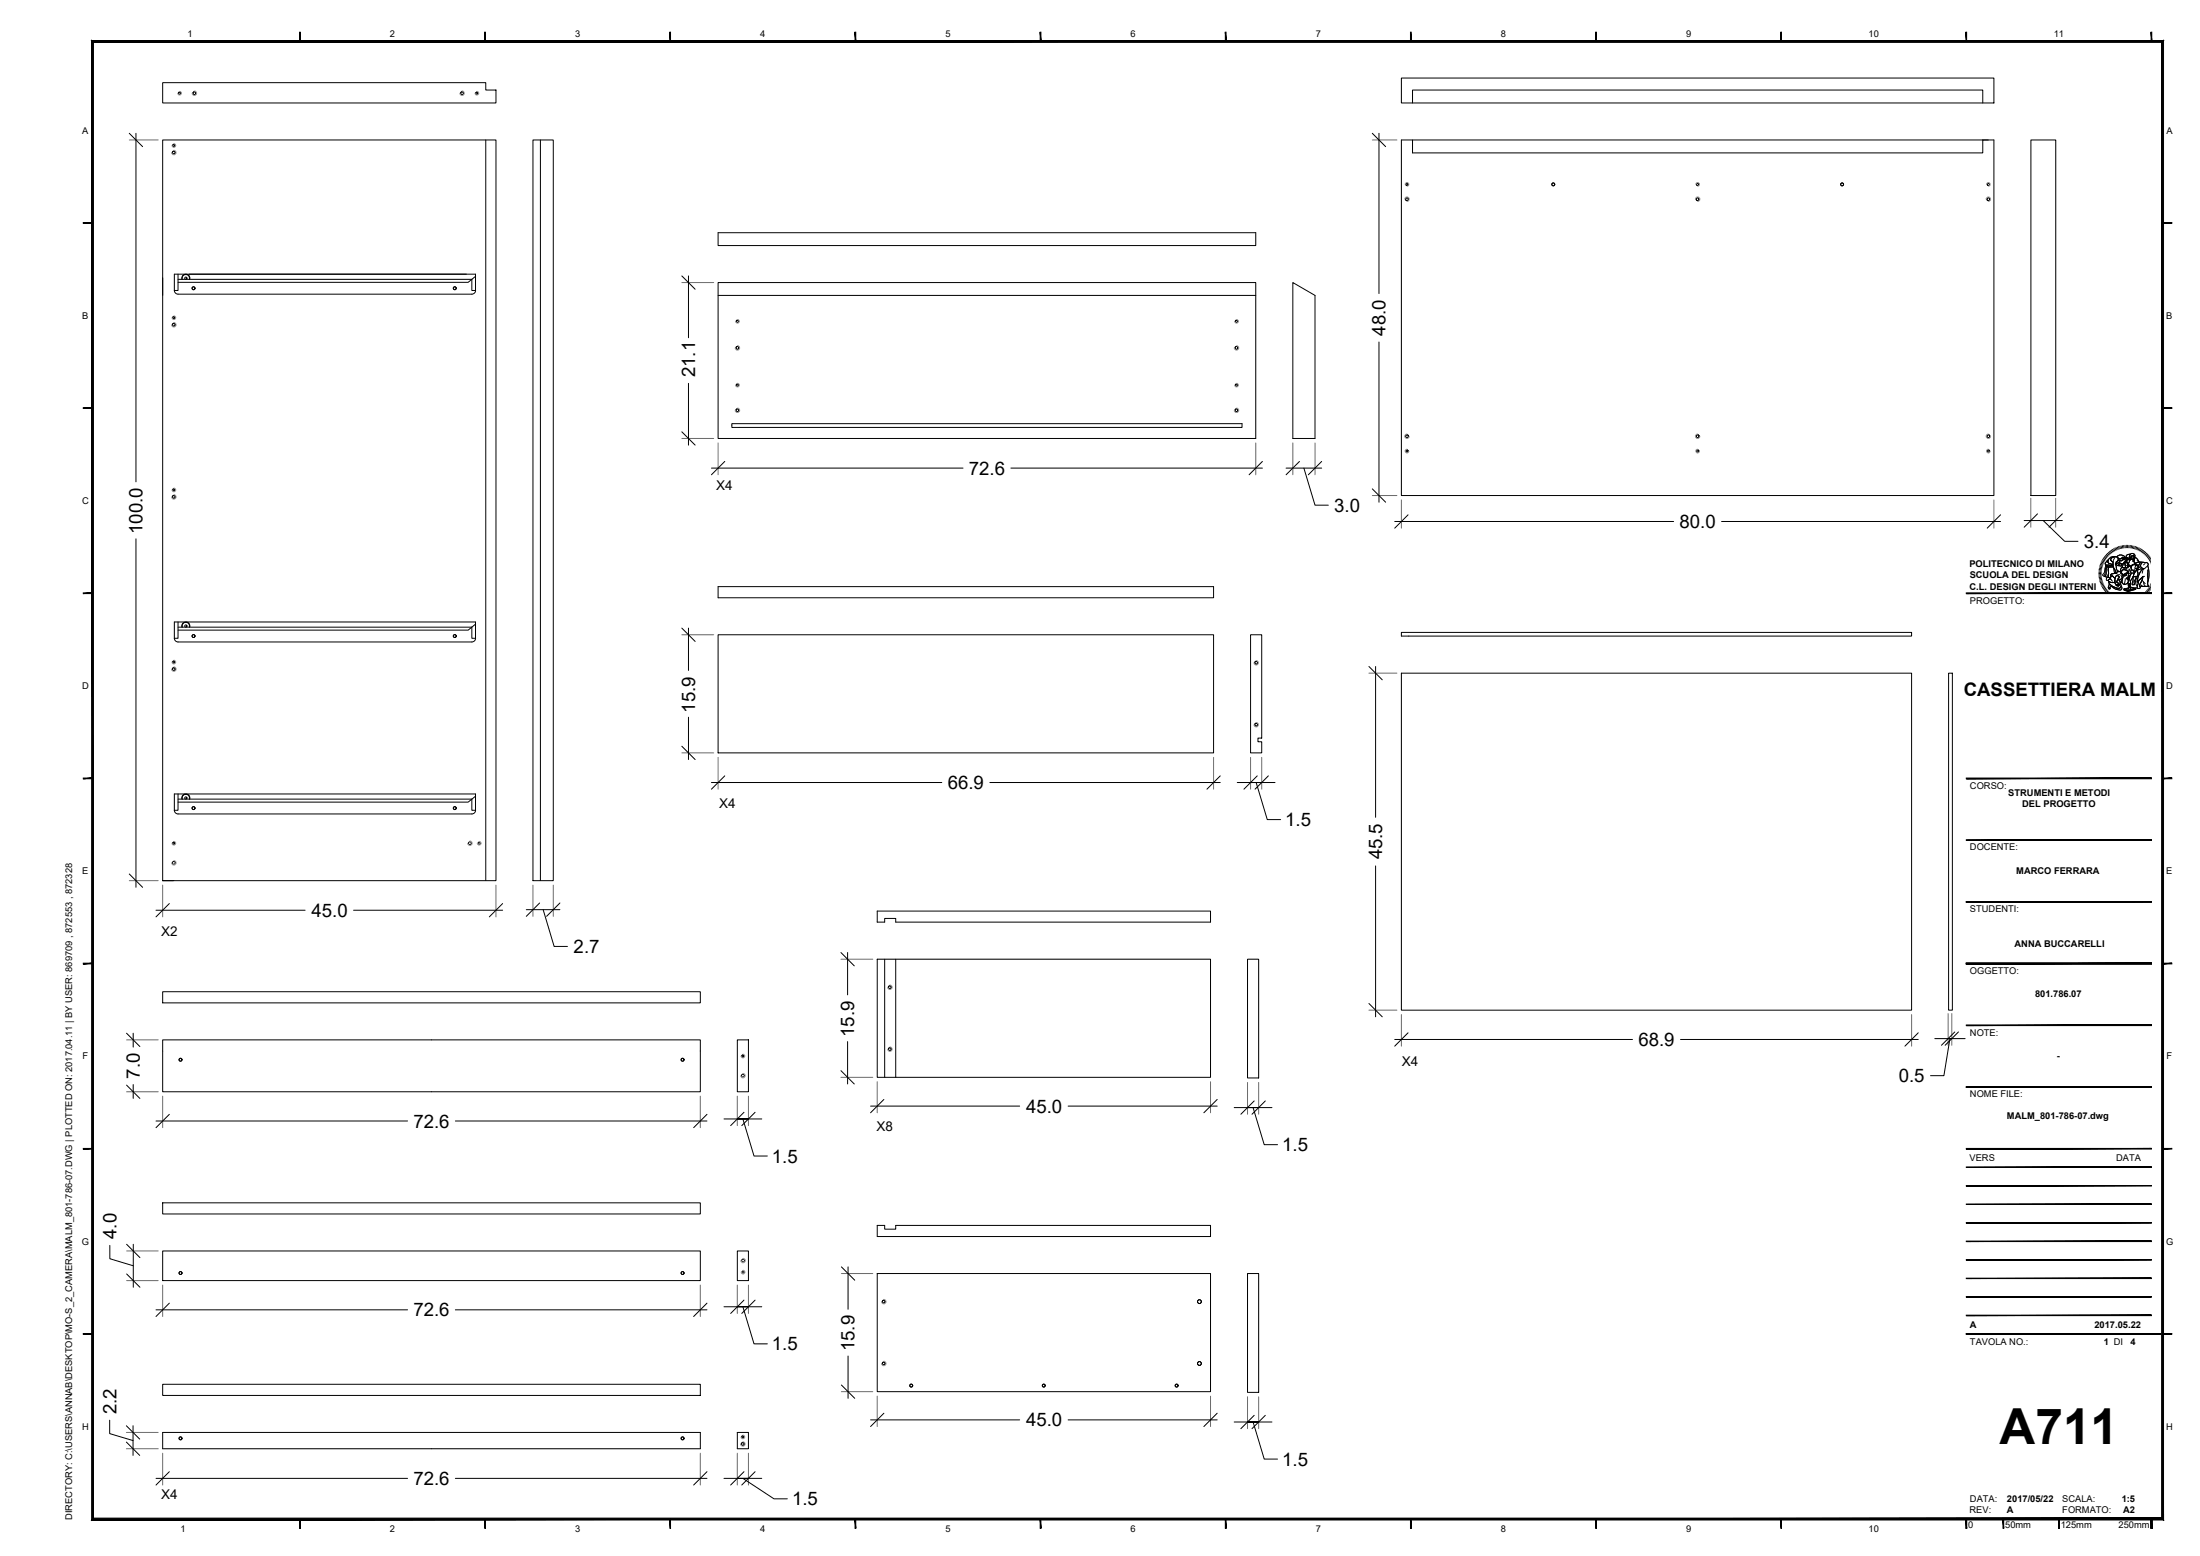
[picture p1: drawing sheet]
<svg xmlns="http://www.w3.org/2000/svg" width="594mm" height="420mm" viewBox="0 0 594 420" stroke-linecap="round" stroke-linejoin="round" font-family="sans-serif">
<!-- layer: 0 -->
<g fill="none" stroke="#000" stroke-width=".27">
<path d="M34.9 36l3.6 3.6M36.7 36v94.1M43.9 37.8h90v200h-90zM43.9 22.3h87.3v2h2.7v3.5h-90zM131.2 37.8v200M143.9 37.8h5.5v200h-5.5zM145.9 37.8v200M370.6 36l3.6 3.6M372.4 36v43.3M378.4 37.8h3v3.5h154v-3.5h3v96h-160zM378.4 21.1h160v6.7h-160zM381.4 27.8v-3.5h154v3.5"/>
<path d="M381.4 37.8h155.5M548.4 37.8h6.7v96h-6.7zM43.9 75v4.7M47.1 78.4a1.01 1.01 0 0 0 1 1h79.3a1.01 1.01 0 0 0 1-1M47.1 78.4v-4.4h81.3v4.4M48.1 74v4.4h-1M48.1 75.4h79.3v3h1M49.1 75.4a1.09 1.09 0 0 1 1.1-1.4 1.09 1.09 0 0 1 1 1.4M49.2 75.4a1.01 1.01 0 0 1 1-1.3 1.01 1.01 0 0 1 .9 1.3M51.1 74h74.8M128.4 74.6l-2 1.6h-78.3M184.1 74.5l3.6 3.6"/>
<path d="M185.9 74.5v16.7M193.9 76.3h145.2v42.1h-145.2zM193.9 62.8h145.2v3.5h-145.2zM193.9 79.8h145.2M349.1 76.3l6 3.5v38.6h-6zM372.4 92.3v43.3M184.1 116.6l3.6 3.6M185.9 103.5v16.7M197.6 114.4h137.8v1h-137.8zM195.7 124.6l-3.6 3.6M340.9 124.6l-3.6 3.6M347.3 126.4h9.6"/>
<path d="M350.9 124.6l-3.6 3.6M352.1 126.4l3 10h3.6M356.9 124.6l-3.6 3.6M370.6 132l3.6 3.6M380.2 139l-3.6 3.6M540.2 139l-3.6 3.6M550.2 138.8l-3.6 3.6M556.9 138.8l-3.6 3.6M36.7 145.5v94.1M193.9 158.4h133.8v3h-133.8zM376.6 140.8h75.3M464.9 140.8h75.3"/>
<path d="M546.6 140.6h10.3M551.7 140.6l5.8 5.6h3.6M47.1 172.3a1.01 1.01 0 0 0 1 1h79.3a1.01 1.01 0 0 0 1-1M47.1 172.4v-4.4h81.3v4.4M48.1 168v4.4h-1M48.1 169.3h79.3v3.1h1M49.1 169.3a1.09 1.09 0 0 1 1.1-1.3 1.09 1.09 0 0 1 1 1.3M49.2 169.3a1.01 1.01 0 0 1 1-1.3 1.01 1.01 0 0 1 .9 1.3M128.4 168.5l-2 1.7h-78.3M184.1 169.6l3.6 3.6M185.9 169.6v11.4M193.9 171.4h133.8v31.9h-133.8z"/>
<path d="M337.7 171.4h3v27.9h-1v1h1v3h-3zM369.7 180l3.6 3.6M371.5 180v40.7M378.4 170.8h137.8v1h-137.8zM185.9 193.7v11.4M378.4 181.8h137.8v91h-137.8zM526.2 181.8h1v91h-1zM47.1 218.8a1.01 1.01 0 0 0 1 1h79.3a1.01 1.01 0 0 0 1-1M47.1 218.8v-4.4h81.3v4.4M48.1 214.4v4.4h-1M48.1 215.8h79.3v3h1M49.1 215.8a1.09 1.09 0 0 1 1.1-1.4 1.09 1.09 0 0 1 1 1.4"/>
<path d="M49.2 215.8a1.01 1.01 0 0 1 1-1.3 1.01 1.01 0 0 1 .9 1.3M128.4 215l-2 1.6h-78.3M184.1 201.5l3.6 3.6M192.1 211.3h62.2M195.7 209.5l-3.6 3.6M267.3 211.3h62.2M329.5 209.5l-3.6 3.6M334.1 211.3h3.6M337.7 211.3h3h-3M339.2 211.3l3 10h3.6M339.5 209.5l-3.6 3.6M340.7 211.3h3.6"/>
<path d="M342.5 209.5l-3.6 3.6M34.9 236l3.6 3.6M43.9 237.8h3M371.5 233.8v40.8M42.1 245.8h40.3M45.7 244l-3.6 3.6M95.5 245.8h40.2M135.7 244l-3.6 3.6M142.1 245.6h9.1M145.7 243.8l-3.6 3.6M146.7 245.6l2.9 10h3.6M151.2 243.8l-3.6 3.6"/>
<path d="M227.1 257.2l3.6 3.6M228.9 257.2v11.4M236.9 259h90v31.9h-90zM236.9 246h90v3h-85v-1h-3v1h-2zM238.9 259v31.9M241.9 259v31.9M336.9 259h3v32.1h-3zM34.2 279l3.6 3.6M36 279v3.7M43.9 267.8h145.2v3h-145.2zM369.7 271l3.6 3.6M380.2 278.9l-3.6 3.6"/>
<path d="M518 278.9l-3.6 3.6M527.9 278.7l-3.6 3.6M528.9 278.7l-3.6 3.6M34.2 293l3.6 3.6M36 292.9v3.7M43.9 280.8h145.2v14h-145.2zM199.1 280.8h3v14h-3zM227.1 289.1l3.6 3.6M228.9 281.3v11.4M235.1 298.7h40.2M238.7 296.9l-3.6 3.6M288.4 298.7h40.3"/>
<path d="M328.7 296.9l-3.6 3.6M333.3 299.1h3.6M336.9 299.1h3h-3M338.4 299.1l3 10h3.6M338.7 297.3l-3.6 3.6M339.9 299.1h3.6M341.7 297.3l-3.6 3.6M376.6 280.7h64.2M453.8 280.7h64.2M522.5 280.5h3.6M526.1 280.5h1h-1M526.5 280.5l-1.6 10h-3.6"/>
<path d="M527.1 280.5h3.6M42.1 302.7h68M45.7 300.9l-3.6 3.6M123 302.7h67.9M190.9 300.9l-3.6 3.6M195.5 302.1h3.6M199.1 302.1h3h-3M200.6 302.1l3 10.1h3.6M200.9 300.3l-3.6 3.6M202.1 302.1h3.6M203.9 300.3l-3.6 3.6M29.7 336.3v3.6l6.3 1.9"/>
<path d="M34.2 336l3.6 3.6M36 336v11.6M43.9 337.8h145.2v8h-145.2zM43.9 324.8h145.2v3h-145.2zM199.1 337.8h3v8h-3zM236.9 330.9h2v1h3v-1h85v3h-90zM34.2 344l3.6 3.6M42.1 353.7h68M45.7 351.9l-3.6 3.6M123 353.7h67.9M190.9 351.9l-3.6 3.6M195.5 352.9h3.6"/>
<path d="M199.1 352.9h3h-3M200.6 352.9l3 10h3.6M200.9 351.1l-3.6 3.6M202.1 352.9h3.6M203.9 351.1l-3.6 3.6M227.2 342.1l3.6 3.6M229 342.1v11.4M236.9 343.9h90v31.9h-90zM336.9 343.9h3v32.1h-3zM43.9 373.8h145.2v3h-145.2zM227.2 374l3.6 3.6M229 366.2v11.4"/>
<path d="M29.6 383.5v3.6l6.3 1.9M34.1 385l3.6 3.6M34.1 389.4l3.6 3.6M35.9 385v8M42.1 399.2h68M43.9 386.8h145.2v4.4h-145.2zM45.7 397.4l-3.6 3.6M123 399.2h67.9M190.9 397.4l-3.6 3.6M195.5 399.2h3.6M199.1 386.8h3v4.4h-3zM199.1 399.2h3h-3"/>
<path d="M200.6 399.2l8.4 5.5h3.6M200.9 397.4l-3.6 3.6M202.1 399.2h3.6M203.9 397.4l-3.6 3.6M235.1 383.4h40.2M238.7 381.6l-3.6 3.6M288.4 383.4h40.3M328.7 381.6l-3.6 3.6M333.3 384h3.6M336.9 384h3h-3M338.4 384l3 10h3.6M338.7 382.2l-3.6 3.6"/>
<path d="M339.9 384h3.6M341.7 382.2l-3.6 3.6"/>
<circle cx="50.2" cy="75.1" r=".31"/>
<circle cx="50.2" cy="169" r=".31"/>
<circle cx="50.2" cy="215.5" r=".31"/>
</g>
<!-- layer: particolari -->
<g fill="none" stroke="#000" stroke-width=".27">
<circle cx="46.9" cy="39.3" r=".31"/>
<circle cx="48.5" cy="25.2" r=".31"/>
<circle cx="52.5" cy="25.2" r=".39"/>
<circle cx="124.8" cy="25.2" r=".39"/>
<circle cx="128.8" cy="25.2" r=".31"/>
<circle cx="46.9" cy="41.2" r=".39"/>
<circle cx="379.9" cy="53.8" r=".39"/>
<circle cx="379.9" cy="49.8" r=".31"/>
<circle cx="419.4" cy="49.8" r=".39"/>
<circle cx="458.4" cy="53.8" r=".39"/>
<circle cx="458.4" cy="49.8" r=".31"/>
<circle cx="497.4" cy="49.8" r=".39"/>
<circle cx="536.9" cy="53.8" r=".39"/>
<circle cx="536.9" cy="49.8" r=".31"/>
<circle cx="52.3" cy="77.8" r=".39"/>
<circle cx="122.8" cy="77.8" r=".39"/>
<circle cx="46.9" cy="87.7" r=".39"/>
<circle cx="46.9" cy="85.8" r=".31"/>
<circle cx="199.1" cy="93.9" r=".39"/>
<circle cx="199.1" cy="86.8" r=".31"/>
<circle cx="333.9" cy="93.9" r=".39"/>
<circle cx="333.9" cy="86.8" r=".31"/>
<circle cx="199.1" cy="110.8" r=".39"/>
<circle cx="199.1" cy="104" r=".31"/>
<circle cx="333.9" cy="110.8" r=".39"/>
<circle cx="333.9" cy="104" r=".31"/>
<circle cx="379.9" cy="117.8" r=".39"/>
<circle cx="458.4" cy="117.8" r=".39"/>
<circle cx="536.9" cy="117.8" r=".39"/>
<circle cx="46.9" cy="134.2" r=".39"/>
<circle cx="46.9" cy="132.3" r=".31"/>
<circle cx="379.9" cy="121.8" r=".31"/>
<circle cx="458.4" cy="121.8" r=".31"/>
<circle cx="536.9" cy="121.8" r=".31"/>
<circle cx="46.9" cy="178.8" r=".31"/>
<circle cx="52.3" cy="171.7" r=".39"/>
<circle cx="122.8" cy="171.7" r=".39"/>
<circle cx="339.2" cy="179" r=".39"/>
<circle cx="46.9" cy="180.7" r=".39"/>
<circle cx="339.2" cy="195.7" r=".39"/>
<circle cx="52.3" cy="218.2" r=".39"/>
<circle cx="122.8" cy="218.2" r=".39"/>
<circle cx="46.9" cy="233" r=".39"/>
<circle cx="46.9" cy="227.7" r=".31"/>
<circle cx="126.9" cy="227.7" r=".39"/>
<circle cx="129.4" cy="227.7" r=".31"/>
<circle cx="240.3" cy="266.6" r=".39"/>
<circle cx="48.7" cy="286.2" r=".39"/>
<circle cx="184.3" cy="286.2" r=".39"/>
<circle cx="200.6" cy="290.5" r=".39"/>
<circle cx="200.6" cy="285.2" r=".31"/>
<circle cx="240.3" cy="283.3" r=".39"/>
<circle cx="48.7" cy="343.8" r=".39"/>
<circle cx="184.3" cy="343.8" r=".39"/>
<circle cx="200.7" cy="340.4" r=".39"/>
<circle cx="200.7" cy="343.5" r=".31"/>
<circle cx="238.7" cy="351.5" r=".39"/>
<circle cx="323.9" cy="351.5" r=".52"/>
<circle cx="238.7" cy="368.2" r=".39"/>
<circle cx="246.1" cy="374.1" r=".39"/>
<circle cx="281.9" cy="374.1" r=".39"/>
<circle cx="317.7" cy="374.1" r=".39"/>
<circle cx="323.9" cy="368.2" r=".52"/>
<circle cx="48.7" cy="388.4" r=".39"/>
<circle cx="184.3" cy="388.4" r=".39"/>
<circle cx="200.6" cy="389.9" r=".39"/>
<circle cx="200.6" cy="388" r=".31"/>
</g>
<!-- layer: filatura -->
<g fill="none" stroke="#969696" stroke-width=".27">
<path d="M46.9 38.8a.5 .5 0 0 1 .5 .5 .5 .5 0 0 1-.5 .5 .5 .5 0 0 1-.5-.5M48.5 24.7a.5 .5 0 0 1 .5 .5 .5 .5 0 0 1-.5 .5 .5 .5 0 0 1-.5-.5M52.5 24.6a.6 .6 0 0 1 .6 .6 .6 .6 0 0 1-.6 .6 .6 .6 0 0 1-.6-.6M124.8 24.6a.6 .6 0 0 1 .6 .6 .6 .6 0 0 1-.6 .6 .6 .6 0 0 1-.6-.6M128.8 24.7a.5 .5 0 0 1 .5 .5 .5 .5 0 0 1-.5 .5 .5 .5 0 0 1-.5-.5M46.9 40.6a.6 .6 0 0 1 .6 .6 .6 .6 0 0 1-.6 .6 .6 .6 0 0 1-.6-.6M379.3 53.8a.6 .6 0 0 1 .6-.6 .6 .6 0 0 1 .6 .6 .6 .6 0 0 1-.6 .6M379.4 49.8a.5 .5 0 0 1 .5-.5 .5 .5 0 0 1 .5 .5 .5 .5 0 0 1-.5 .5M457.8 53.8a.6 .6 0 0 1 .6-.6 .6 .6 0 0 1 .6 .6 .6 .6 0 0 1-.6 .6M457.9 49.8a.5 .5 0 0 1 .5-.5 .5 .5 0 0 1 .5 .5 .5 .5 0 0 1-.5 .5M536.3 53.8a.6 .6 0 0 1 .6-.6 .6 .6 0 0 1 .6 .6 .6 .6 0 0 1-.6 .6M536.4 49.8a.5 .5 0 0 1 .5-.5 .5 .5 0 0 1 .5 .5 .5 .5 0 0 1-.5 .5"/>
<path d="M46.9 87.1a.6 .6 0 0 1 .6 .6 .6 .6 0 0 1-.6 .6 .6 .6 0 0 1-.6-.6M46.9 85.3a.5 .5 0 0 1 .5 .5 .5 .5 0 0 1-.5 .5 .5 .5 0 0 1-.5-.5M199.1 93.3a.6 .6 0 0 1 .6 .6 .6 .6 0 0 1-.6 .6 .6 .6 0 0 1-.6-.6M199.1 86.3a.5 .5 0 0 1 .5 .5 .5 .5 0 0 1-.5 .5 .5 .5 0 0 1-.5-.5M333.9 93.3a.6 .6 0 0 1 .6 .6 .6 .6 0 0 1-.6 .6 .6 .6 0 0 1-.6-.6M333.9 86.3a.5 .5 0 0 1 .5 .5 .5 .5 0 0 1-.5 .5 .5 .5 0 0 1-.5-.5M199.1 110.2a.6 .6 0 0 1 .6 .6 .6 .6 0 0 1-.6 .6 .6 .6 0 0 1-.6-.6M199.1 103.5a.5 .5 0 0 1 .5 .5 .5 .5 0 0 1-.5 .5 .5 .5 0 0 1-.5-.5M333.9 110.2a.6 .6 0 0 1 .6 .6 .6 .6 0 0 1-.6 .6 .6 .6 0 0 1-.6-.6M333.9 103.5a.5 .5 0 0 1 .5 .5 .5 .5 0 0 1-.5 .5 .5 .5 0 0 1-.5-.5M379.9 117.2a.6 .6 0 0 0-.6 .6 .6 .6 0 0 0 .6 .6 .6 .6 0 0 0 .6-.6M458.4 117.2a.6 .6 0 0 0-.6 .6 .6 .6 0 0 0 .6 .6 .6 .6 0 0 0 .6-.6"/>
<path d="M536.9 117.2a.6 .6 0 0 0-.6 .6 .6 .6 0 0 0 .6 .6 .6 .6 0 0 0 .6-.6M46.9 133.6a.6 .6 0 0 1 .6 .6 .6 .6 0 0 1-.6 .6 .6 .6 0 0 1-.6-.6M46.9 131.8a.5 .5 0 0 1 .5 .5 .5 .5 0 0 1-.5 .5 .5 .5 0 0 1-.5-.5M379.9 121.3a.5 .5 0 0 0-.5 .5 .5 .5 0 0 0 .5 .5 .5 .5 0 0 0 .5-.5M458.4 121.3a.5 .5 0 0 0-.5 .5 .5 .5 0 0 0 .5 .5 .5 .5 0 0 0 .5-.5M536.9 121.3a.5 .5 0 0 0-.5 .5 .5 .5 0 0 0 .5 .5 .5 .5 0 0 0 .5-.5M46.9 178.3a.5 .5 0 0 1 .5 .5 .5 .5 0 0 1-.5 .5 .5 .5 0 0 1-.5-.5M339.2 178.4a.6 .6 0 0 1 .6 .6 .6 .6 0 0 1-.6 .6 .6 .6 0 0 1-.6-.6M46.9 180.1a.6 .6 0 0 1 .6 .6 .6 .6 0 0 1-.6 .6 .6 .6 0 0 1-.6-.6M339.2 195.1a.6 .6 0 0 1 .6 .6 .6 .6 0 0 1-.6 .6 .6 .6 0 0 1-.6-.6M46.9 232.4a.6 .6 0 0 1 .6 .6 .6 .6 0 0 1-.6 .6 .6 .6 0 0 1-.6-.6M46.9 227.2a.5 .5 0 0 1 .5 .5 .5 .5 0 0 1-.5 .5 .5 .5 0 0 1-.5-.5"/>
<path d="M126.9 227.1a.6 .6 0 0 1 .6 .6 .6 .6 0 0 1-.6 .6 .6 .6 0 0 1-.6-.6M129.4 227.2a.5 .5 0 0 1 .5 .5 .5 .5 0 0 1-.5 .5 .5 .5 0 0 1-.5-.5M240.3 266a.6 .6 0 0 1 .6 .6 .6 .6 0 0 1-.6 .6 .6 .6 0 0 1-.6-.6M200.6 289.8a.6 .6 0 0 1 .6 .7 .6 .6 0 0 1-.6 .6 .6 .6 0 0 1-.6-.6M200.6 284.7a.5 .5 0 0 1 .5 .5 .5 .5 0 0 1-.5 .5 .5 .5 0 0 1-.5-.5M240.3 282.7a.6 .6 0 0 1 .6 .6 .6 .6 0 0 1-.6 .6 .6 .6 0 0 1-.6-.6M200.7 339.8a.6 .6 0 0 1 .6 .6 .6 .6 0 0 1-.6 .6 .6 .6 0 0 1-.6-.6M200.7 343a.5 .5 0 0 1 .5 .5 .5 .5 0 0 1-.5 .5 .5 .5 0 0 1-.5-.5M238.7 350.9a.6 .6 0 0 1 .6 .6 .6 .6 0 0 1-.6 .6 .6 .6 0 0 1-.7-.6M238.7 367.6a.6 .6 0 0 1 .6 .6 .6 .6 0 0 1-.6 .6 .6 .6 0 0 1-.7-.6M200.6 389.3a.6 .6 0 0 1 .6 .6 .6 .6 0 0 1-.6 .6 .6 .6 0 0 1-.6-.6M200.6 387.5a.5 .5 0 0 1 .5 .5 .5 .5 0 0 1-.5 .5 .5 .5 0 0 1-.5-.5"/>
</g>
<!-- layer: 0 -->
<g fill="none" stroke="#6b6b6b" stroke-width=".27">
<path d="M34.9 37.8h7.8M370.6 37.8h6.6M184.1 76.3h8.6M184.1 118.4h8.6M349.1 119.6v8.6M355.1 119.6v8.6M370.6 133.8h6.6M378.4 135v7.6M538.4 135v7.6M548.4 134.5v7.9M555.1 134.5v7.9M184.1 171.4h8.6"/>
<path d="M369.7 181.8h7.5M184.1 203.3h8.6M193.9 204.5v8.6M327.7 204.5v8.6M337.7 204.5v8.6M340.7 204.5v8.6M34.9 237.8h7.8M43.9 239v8.6M133.9 239v8.6M143.9 239v8.4M149.4 239v8.4M227.1 259h8.6"/>
<path d="M369.7 272.8h7.5M378.4 274v8.5M516.2 274v8.5M526.1 273.7v8.6M527.1 273.7v8.6M34.2 280.8h8.5M34.2 294.8h8.5M43.9 296v8.5M189.1 296v8.5M199.1 296v7.9M202.1 296v7.9M227.1 290.9h8.6"/>
<path d="M236.9 292.1v8.4M326.9 292.1v8.4M336.9 292.3v8.6M339.9 292.3v8.6M34.2 337.8h8.5M34.2 345.8h8.5M43.9 347v8.5M189.1 347v8.5M199.1 347v7.7M202.1 347v7.7M227.2 343.9h8.5M227.2 375.8h8.5"/>
<path d="M236.9 377v8.2M326.9 377v8.2M336.9 377.2v8.6M339.9 377.2v8.6M34.1 386.8h8.6M34.1 391.2h8.6M43.9 392.4v8.6M189.1 392.4v8.6M199.1 392.4v8.6M202.1 392.4v8.6"/>
</g>
<g fill="#fff" stroke="#fff" stroke-width=".27">
<path d="M83.8 243.6v4.4l10.2-4.4zM83.8 248l10.2-4.4v4.4z"/>
<path d="M34.5 131.5v12.6h4.4zM34.5 131.5h4.4v12.6z"/>
<path d="M154.7 253.4v4.3l7.3-4.3zM154.7 257.7l7.3-4.3v4.3z"/>
<path d="M208.6 310v4.4l7-4.4zM208.6 314.4l7-4.4v4.4z"/>
<path d="M111.5 300.5v4.4l10-4.4zM111.5 304.9l10-4.4v4.4z"/>
<path d="M33.8 284.2v7.2h4.4zM33.8 284.2h4.4v7.2z"/>
<path d="M208.6 360.7v4.4l7-4.4zM208.6 365.1l7-4.4v4.4z"/>
<path d="M111.5 351.5v4.4l10-4.4zM111.5 355.9l10-4.4v4.4z"/>
<path d="M111.5 397v4.4l10-4.4zM111.5 401.4l10-4.4v4.4z"/>
<path d="M27.5 374.8v7.3h4.3zM27.5 374.8h4.3v7.3z"/>
<path d="M27.5 327.4v7.4h4.4zM27.5 327.4h4.4v7.4z"/>
<path d="M360.1 134.2v4.4l7.3-4.4zM360.1 138.6l7.3-4.4v4.4z"/>
<path d="M183.8 92.6v9.5h4.3zM183.8 92.6h4.3v9.5z"/>
<path d="M255.8 209.1v4.4l10.1-4.4zM255.8 213.5l10.1-4.4v4.4z"/>
<path d="M183.7 182.5v9.7h4.4zM183.7 182.5h4.4v9.7z"/>
<path d="M347.2 219.1v4.4l7-4.4zM347.2 223.5l7-4.4v4.4z"/>
<path d="M276.8 296.5v4.4l10.2-4.4zM276.8 300.9l10.2-4.4v4.4z"/>
<path d="M226.7 270.1v9.7h4.4zM226.7 270.1h4.4v9.7z"/>
<path d="M346.4 306.9v4.4l7-4.4zM346.4 311.3l7-4.4v4.4z"/>
<path d="M276.8 381.2v4.4l10.2-4.4zM276.8 385.6l10.2-4.4v4.4z"/>
<path d="M346.4 391.8v4.4l7-4.4zM346.4 396.2l7-4.4v4.4z"/>
<path d="M226.8 355v9.7h4.4zM226.8 355h4.4v9.7z"/>
<path d="M442.3 278.5v4.4l10.1-4.4zM442.3 282.9l10.1-4.4v4.4z"/>
<path d="M369.3 222.1v10.3h4.3zM369.3 222.1h4.3v10.3z"/>
<path d="M512.6 288.3v4.4l7.3-4.4zM512.6 292.7l7.3-4.4v4.4z"/>
<path d="M214 402.5v4.4l7-4.4zM214 406.9l7-4.4v4.4z"/>
<path d="M453.4 138.6v4.4l10.1-4.4zM453.4 143l10.1-4.4v4.4z"/>
<path d="M562.6 144v4.4l7.2-4.4zM562.6 148.4l7.2-4.4v4.4z"/>
<path d="M370.2 80.7v10.2h4.4zM370.2 80.7h4.4v10.2z"/>
</g>
<!-- layer: A-ANNO-TEXT -->
<path d="M193.9 119.6v8.6M339.1 119.6v8.6" fill="none" stroke="#6b6b6b" stroke-width=".27"/>
<path d="M192.1 126.4h68M273 126.4h67.9" fill="none" stroke="#000" stroke-width=".27"/>
<path d="M261.5 124.2v4.4l10-4.4zM261.5 128.6l10-4.4v4.4z" fill="#fff" stroke="#fff" stroke-width=".27"/>
<!-- layer: G-ANNO-LOGO -->
<g fill="none" stroke="#000" stroke-width=".27">
<path d="M566.7 154.5l.7 .1M566.7 154.9h.7M566.8 154.1l.6 .1M566.8 153.8l.7 .1M566.9 153.5l.6 .1M567 153.1l.6 .2M567 152.8l.7 .1M567.1 152.4l.7 .2M567.3 152.1l.6 .2M567.4 151.7l.6 .3M567.4 155.2h-.7M567.4 155.5l-.6 .1"/>
<path d="M567.5 155.8l-.7 .1M567.5 156.2l-.6 .1M567.6 151.4l.6 .3M567.6 156.5l-.7 .1M567.7 156.8l-.7 .2M567.7 151.1l.6 .3M567.8 157.1l-.7 .2M567.9 157.4l-.6 .3M567.9 150.8l.6 .4M568 157.7l-.6 .3M568.1 150.5l.6 .4M568.1 158l-.6 .3"/>
<path d="M568.3 158.3l-.6 .3M568.3 150.2l.6 .4M568.5 158.6l-.6 .3M568.6 149.9l.5 .5M568.6 152.5l.9 .1a.66 .66 0 0 0 1-.1l.2 .5-.4 .1a1.5 1.5 0 0 1-1.7-.4zM568.6 152.5l.1 .4M568.6 158.8l-.5 .4M568.8 149.7l.5 .4M568.8 153l-.3 .6-.1 1.5-.3 .5 .4 .1M568.8 159.1l-.5 .4M569 151.4l.3-.1a.6 .6 0 0 0 .4 .9l.8 .3a.82 .82 0 0 1-1.2 .1h-.5l-.3-.4zM569 149.4l.5 .5"/>
<path d="M569.1 153l.4 .1-.2 .6v2.1a.52 .52 0 0 1-.8-.3l.3-1.9zM569.1 153l-.1 .1a2.34 2.34 0 0 0-.3 2l-.2 .6 .7 .2M569.1 159.4l-.6 .4M569.2 151.3a.97 .97 0 0 0-.6 1.2l.9 .1a.66 .66 0 0 0 1-.1l.1-.1M569.3 159.6l-.5 .5M569.3 149.2l.5 .5M569.3 151l.9-.6 1-.1a.88 .88 0 0 0-1.2 1l.6 .4v.7l-1-.2a.72 .72 0 0 1-.3-1.2zM569.3 156.6v.1a1.16 1.16 0 0 0 1.8 .5M569.4 157l.2 .7 .7 .5 1.9 .9M569.5 157l.7 .3 .9-.1 .4 1 .2-.3 .3 .4-.2-.5 .3 .4-.1-.5 .4 .2-.8-.7 .2-.7a.55 .55 0 0 1 .7 .8l.1 .3a.79 .79 0 0 1 0 .9 .79 .79 0 0 1-.8 .3l-1.5-.6-.7-.5zM569.5 159.8l-.5 .5M569.5 153.1h.4a.91 .91 0 0 1 1.2 .8l.1 .8-.3 .1a.67 .67 0 0 0-.9 .7l.2 .2-.3 .2a.48 .48 0 0 1-.6-.1 .48 .48 0 0 1 0-.5v-1.6z"/>
<path d="M569.5 153.1l-.2 .5v2.3M569.6 157.7l.9 .6 1.3 .5a.75 .75 0 0 0 1-.5 .66 .66 0 0 1 0 .9 .66 .66 0 0 1-.9 0l-.7-.2-1.1-.7-.5 .4 .2 .2a.39 .39 0 0 1-.5-.1 .39 .39 0 0 1 .1-.5zM569.6 148.9l.4 .6M569.6 157.7l-.1 .2a.58 .58 0 0 0-.2 .7 .58 .58 0 0 0 .5 .4l-.1-.4 .4-.2 .3 .1a2.34 2.34 0 0 0 2.5 .6l.1-.5-.2-.3M569.8 156.1a.5 .5 0 0 0-.8-.1 .5 .5 0 0 0 .1 .8 .75 .75 0 0 1 .7-.4 .75 .75 0 0 1 .6 .5h.1M569.9 148.7l.4 .6M570 155.8l.5-.2a1.02 1.02 0 0 1 .4 1.7 1.14 1.14 0 0 1-1.6-.7l.6-.2-.1-.3zM570 155.1l1.2-.4 .3 .1 .2-.4h.2a.86 .86 0 0 1 1.1 .5 .96 .96 0 0 1-.5 1.6h-.6l.2-.4a.49 .49 0 0 0-.3-.7 .49 .49 0 0 0-.6 .5l-.1 .3-.7-.7-.3 .1zM570.2 148.5l.3 .6M570.2 150.7l.9-.3a.72 .72 0 0 1 .9 .5 .72 .72 0 0 1-.5 .9 2.6 2.6 0 0 0 .3 2.3l.4 .2-.5 .1-.2 .4a.38 .38 0 0 1-.4-.2 .38 .38 0 0 1 .1-.4l-.5-1.2-.1-1.3h-.2a.54 .54 0 0 1-.4-.5 .54 .54 0 0 1 .2-.5zM570.3 155.4l.8 .7M570.4 155.5l-.5 .4v.5"/>
<path d="M570.4 148.3l.4 .6M570.6 153l-1.9-.1-.2 .3a2.94 2.94 0 0 1-.7 2l.3 .3M570.8 153.4l.2 1.4M570.8 148.2l.3 .6M571 150.7l-.4 .8v.9l.1 .8 .5 1.1a.32 .32 0 0 0 0 .4 .32 .32 0 0 0 .4 .1l.1-.4 .5-.1-.3-.2a.79 .79 0 0 1-.4-1.1 1.54 1.54 0 0 1 .5-1.9 1.02 1.02 0 0 0-1.4-.8l-.4 .1a1.06 1.06 0 0 0-.8 1.7l1.1 .4M571.1 148l.3 .6M571.2 154.7l-.3 .1a.55 .55 0 0 0-.7 .2 .55 .55 0 0 0-.1 .6l.1 .1M571.3 150.3a.96 .96 0 0 0-1.3 1l.6 .4M571.4 147.8l.3 .7M571.5 155.5l.1-.1 .6 .3 .1 .2-.3 .2-.4 1.1 .8 .7-.4-.2 .2 .5-.4-.4 .2 .5-.3-.4-.2 .3v-.3l-.4-.6a2.15 2.15 0 0 1 .4-1.8zM571.5 151.7l1-.4-.1 .5-1.2 .5zM571.5 155.5l.1-.1 .6 .3 .1 .2-.3 .2-.4 1.1 .8 .7-.4-.2 .1 .5-.3-.4 .2 .5-.3-.4-.2 .3v-.3l-.4-.6a2.15 2.15 0 0 1 .4-1.8z"/>
<path d="M571.5 152.2l.8-.3 .3 .2-.4 .2 .2 .5a.61 .61 0 0 1-.9-.6zM571.5 152.2a.58 .58 0 0 0 .9 .6M571.7 150.4l.1-.2a1.15 1.15 0 0 1 1.9 .4l-.1 .1a.62 .62 0 0 0-.9 .2l-.7-.2M571.7 147.7l.3 .7M571.8 150.1l.6-.2 1 .1a.32 .32 0 0 1 .4 .3 .32 .32 0 0 1-.2 .3 .32 .32 0 0 1-.4-.1l-.9 .4-.6-.5zM572 150.7l.6 .2 .6-.4a.45 .45 0 0 1-.1 .8l-.2 .2-.5-.2-.5 .1zM572.1 147.6l.2 .6M572.2 154.3a1.36 1.36 0 0 1 1.1 1.1l-.1 .6-.3 .3M572.3 152.2h.8l-.2 .1-.2 .6-.5-.3zM572.3 156.6l.3 1a.81 .81 0 0 1 0 .9 .81 .81 0 0 1-.8 .4M572.3 151.9l.3 .2M572.4 151.6v.2l-1.1 .5"/>
<path d="M572.4 155.2l-.8 .2M572.4 147.5l.2 .6M572.5 151.3l-.4 .5M572.6 154.8l.7 .6M572.7 152.2h-.4l-.1 .4 .6 .2 .1-.5 .2-.1-.6 .1M572.7 155.3a.7 .7 0 0 1 .2 .9 .7 .7 0 0 1-1 .3M572.8 154.5v-.3a.97 .97 0 0 1 1.1-.3 .97 .97 0 0 1 .7 .9l-.3-.1-1.1 .4 .3 .3a.51 .51 0 0 0 .7-.4l.5-.4-.3-.5-.5-.2-.6-.1-.5 .7-.2-.1 .2-1.1 .3-.2 .2 .2h1.1l.5-.4v-.3l.6 .2-.1 .5a.8 .8 0 0 1-.1 1.1l.1 .6-.2 .4-.4 .2-.3 .6h-.3l.5 .1v.4l.2-.2-.3 1.1-1 .2-.9-.7 .4-.6 .2-1M572.8 154.3l.6-.5 .5 .1a.82 .82 0 0 1 .7 .8l-.7 .2a.54 .54 0 0 1-.5 .3 .54 .54 0 0 1-.5-.4zM572.8 147.4l.1 .7M572.8 157.1l.8 .7M572.9 151.2l.1 .1M573.1 150.8l.1 .1"/>
<path d="M573.1 153.1a1.24 1.24 0 0 0-.5 1.3M573.1 156.5v1M573.1 147.3l.1 .7M573.1 150.9h.1M573.2 155.2l1.1-.5-.1 .3a.53 .53 0 0 1-.7 .4zM573.2 156l-.3 .9-.4 .4M573.3 155.3v.1M573.5 151l.8-.2a.34 .34 0 0 1-.1 .6 .34 .34 0 0 1-.4-.3zM573.5 147.3v.7M573.5 150.7l-.2 .5-.4 .3-.5-.2-.5 .1M573.6 159.1l1.9-.5 1.2 .2-2 .6zM573.6 159.1l1.1 .3v.3l-1.1-.3z"/>
<path d="M573.6 151.8l.8-.1 .5 1.1a.23 .23 0 0 1-.2 .3 .23 .23 0 0 1-.2-.4 .53 .53 0 0 0 0-.7 .53 .53 0 0 0-.8 .1 .84 .84 0 0 1 0 1.3 .47 .47 0 0 1-.6-.2 .47 .47 0 0 1 .2-.7zM573.8 151.8a.8 .8 0 0 1 .8 .4 .8 .8 0 0 1 0 .8l-.2 .3h-.5zM573.8 147.2l.1 .7M573.9 150.8a.38 .38 0 0 1 .5-.2 .38 .38 0 0 1 .1 .6M573.9 156.2l-.3 1.6 1-.2M573.9 155.3v.1M573.9 150.6a.41 .41 0 0 1 .7 0 .41 .41 0 0 1-.1 .6l-.2-.4-.4 .1zM574 155h.1M574 155.2l.1 .1M574 155v.1M574.1 152.1h.1M574.2 152l-.2 .1"/>
<path d="M574.2 147.2v.7M574.3 151l-.5-.1-.4 .1 .3 .1a.36 .36 0 0 0 .4 .3 .36 .36 0 0 0 .3-.5l-.2-.1 .1 .3M574.3 156.1l.2 .1 .1-.2a.41 .41 0 0 1 .5-.5l-.4 1.2v-.4l-.3 .1zM574.3 153.3v.7M574.4 154.8l-.2 .2a.47 .47 0 0 1-.3 .4 .47 .47 0 0 1-.6-.2M574.4 151.9l.2 .2-.1 .2M574.5 152a.41 .41 0 0 0-.6-.2 .41 .41 0 0 0 0 .7 .51 .51 0 0 1 .1 .6 .51 .51 0 0 1-.7 .2 .37 .37 0 0 1-.3-.3 .37 .37 0 0 1 .3-.4 .83 .83 0 0 1 .6-.9l.7 .2 .2 .6a.28 .28 0 0 1 .2 .4 .28 .28 0 0 1-.4 .1l-.1-.2M574.5 147.2v.7M574.6 152.4h-.2M574.6 152.2a.42 .42 0 0 1-.1 .6 .42 .42 0 0 1-.6-.1M574.6 153l-.2 .3h-.5M574.7 159.4l2-.6v.3l-2 .6z"/>
<path d="M574.7 159.4v.3M574.7 151.1l.1-.1a1.02 1.02 0 0 1 0 1.2M574.8 155.6h.1M574.8 156.2l-.1 .5 .2-.2M574.8 150.6l.1 .4M574.9 152.6l-.2-.4a.86 .86 0 0 0 .1-1.2l-.2-.3a.55 .55 0 0 1-.4-.7 .55 .55 0 0 1 .7-.3h.4l-.3 .6 .1 .9h.2v-.5l.3 .4 .5-.2-.1 .6 .2 .1a.47 .47 0 0 1 .3 .5 .47 .47 0 0 1-.5 .4l-.5 .3M574.9 147.2v.7M574.9 155.9l-.1 .3-.1-.2M574.9 153.6l-.1 1.4M574.9 152.9l.5 .2M575 157.7l.2-.1 .1 1.1-.2-.6-.4 .7zM575.1 154.8l-.4 .3v.5"/>
<path d="M575.2 155.4l-.4 .2-.3 .6h-.3l.5 .1M575.2 153.7l-.4 .9M575.3 149.7h-.1a.81 .81 0 0 0-1.1 .7M575.3 147.3l-.1 .6M575.4 149.6a.73 .73 0 0 1 .8 0 .73 .73 0 0 1 .3 .8l-.2 .9-.2 .3v-.7l.2-.5-.2-.5-.1 .1a.91 .91 0 0 0-.7 1.2h-.2l-.1-.9zM575.4 150.7l.2 .4 .5-.2M575.4 149.6a.71 .71 0 0 1 .7-.1 .71 .71 0 0 1 .4 .7l-.2 1.1-.2 .3v-.7l.2-.5-.2-.5-.1 .1a.94 .94 0 0 0-.7 1.2h-.2v-.2a1.24 1.24 0 0 1 .3-1.4zM575.5 152.8a1.32 1.32 0 0 1 2 .2v.1a1.38 1.38 0 0 1-1.4 1.2l-.6-.8zM575.5 150.4l.2 .1M575.5 154.8l.9-.1-.5 1.2-.6 1v.7l-.3 .1-.3 .6-.1-1.1zM575.5 154.8l-.9 2.7 .2 .8-.1 .8 .4-1 .3 .9-.2-1.4-.4 .7M575.6 150.1l.5-.2 .2 .6-.2 .4a.46 .46 0 0 1-.7-.1 .46 .46 0 0 1 .2-.7z"/>
<path d="M575.6 147.3l-.1 .7M575.6 150.9h.1M575.6 153.8l-.2 .4v.6l1.1-.2 .4-.6M575.6 150.5h.1M575.7 150.8h.1M576 147.4l-.2 .7M576 150.6l.2 .1M576 155.8l.8-.1-.2 .8a.89 .89 0 0 0-.1 1.2l-.3 .2-.5-.2zM576 150.7h.1M576.2 151.4l.4 .7M576.3 153.9v.1M576.3 147.5l-.2 .6"/>
<path d="M576.3 152.3l.9-.4 1-.1-.7 1zM576.4 154.7l-.5 1.2-.6 1-.1 .8M576.4 153.9h-.3M576.5 150.5l.7 .5 .5 .8h-.4a.64 .64 0 0 1-.9 .1 .64 .64 0 0 1 0-.9zM576.5 150.5l.5 .3 .4 .7M576.5 154.2h-.1M576.7 147.6l-.3 .6M576.7 158.8v.3l-2 .6-1.1-.4v-.2l1.1 .3 2-.6a6 6 0 0 0-3.1 .3M577 147.7l-.2 .6M577 153.8h.3l-.1 .8a.7 .7 0 0 1 .1 .8 .7 .7 0 0 1-.8 .3l-.5 .1 .3-1.1zM577.1 153.5l-.2 .4M577.1 152.6h.3l.1 .4"/>
<path d="M577.1 151.4l.5 .4M577.2 155.6h-.2a.77 .77 0 0 0-1 .4l-.3 1.7 .2 .2 .6-.2a.89 .89 0 0 1 .1-1.2l.2-.8M577.2 157l-.1 .2 .3 .2M577.3 147.8l-.2 .6M577.3 153.8l-.1 .6a2.48 2.48 0 0 1-.4 2 1.57 1.57 0 0 0 .3 1.8M577.5 156.8l1.1-1.1-.8 2.5a.4 .4 0 0 1 .1 .5 .4 .4 0 0 1-.6 .2l-.2-.2zM577.5 152.8a1.05 1.05 0 0 1 1.7-.8 .57 .57 0 0 1 .8 .2 .57 .57 0 0 1-.2 .7 1.21 1.21 0 0 1-1.1 .8 1.21 1.21 0 0 1-1.1-.7M577.5 153l-.5 .8a.77 .77 0 0 1-1.3 0 .74 .74 0 0 1 0-1 .74 .74 0 0 1 1 0l-.2 .6v.2h.2a.59 .59 0 0 0 .4-.8l-.7-.4-.5 .1a.63 .63 0 0 0-.4 .8M577.6 154.5v.6M577.6 147.9l-.3 .7M578 148.1l-.4 .6M578 153.7l-.8 .1"/>
<path d="M578.1 157.9l.5 .4M578.3 151.8l-1.1 .1-.9 .5M578.3 148.3l-.4 .6M578.4 151.9h.7a.61 .61 0 0 1 .7 .1 .61 .61 0 0 1 .2 .7v.3a8.5 8.5 0 0 1 0 4.6l.2 .7h-2a.38 .38 0 0 1-.5-.2 .38 .38 0 0 1 .2-.5l.7-1.9-1.5 1.4a5.7 5.7 0 0 1 1.5-3.4l.4-.1a.89 .89 0 0 1-.9-.6 .89 .89 0 0 1 .3-1.1zM578.4 156.7l.9 .9M578.5 153.7a6.9 6.9 0 0 0-1.4 3.4l1.5-1.4 .5-.1M578.5 151.8v.1a.91 .91 0 0 0-.5 1 .91 .91 0 0 0 1 .7M578.6 148.5l-.4 .5M578.6 155.8l-.2 1-.6 1.1v.5a.37 .37 0 0 1-.3 .5 .37 .37 0 0 1-.4-.4l.4-1.7M578.7 153.7l-.2 1.1M578.9 157.2l.2 .8 .4 .3M578.9 148.7l-.4 .5"/>
<path d="M579.1 152.3l-.3 .2M579.1 148.9l-.4 .5M579.2 160l.5 .5M579.4 149.1l-.4 .5M579.4 159.7l.5 .5M579.6 159.5l.5 .4M579.7 149.4l-.5 .5M579.8 159.3l.6 .4M579.9 153.9l.1 3.3M580 152.8l.3 2-.3 2.6 .2 .9h-2.4M580 149.6l-.5 .5M580.1 159l.5 .4"/>
<path d="M580.2 149.9l-.5 .4M580.2 158.7l.6 .4M580.4 150.1l-.5 .5M580.4 158.4l.6 .4M580.6 158.2l.6 .3M580.6 150.4l-.5 .4M580.7 157.9l.6 .3M580.8 150.7l-.5 .4M580.8 157.6l.7 .2M581 157.3l.6 .2M581 151l-.6 .4M581.1 157l.6 .2"/>
<path d="M581.2 156.6l.6 .2M581.2 151.4l-.6 .3M581.2 156.3l.7 .2M581.3 156l.7 .1M581.3 155.7l.7 .1M581.3 151.7l-.6 .2M581.4 155.1h.6M581.4 154.8h.6M581.4 155.4h.6M581.5 152l-.6 .2M581.6 152.3l-.6 .3M581.7 152.7l-.6 .2"/>
<path d="M581.8 153l-.6 .2M581.9 153.4l-.7 .1M582 153.7l-.7 .1M582 154.1h-.7M582 154.4l-.6 .1M569.7 160.1l-.4 .5M570 160.3l-.5 .5M570.2 160.5l-.4 .5M570.5 160.7l-.4 .5M570.8 160.9l-.4 .5M571 161l-.3 .6M571.3 161.2l-.3 .6"/>
<path d="M571.6 161.3l-.2 .6M571.9 161.4l-.2 .6M572.2 161.5l-.2 .7M572.5 161.6l-.1 .7M572.9 161.7l-.2 .7M573.2 161.8l-.1 .6M573.5 161.8l-.1 .7M573.8 161.9v.6M574.2 161.9l-.1 .7M574.5 161.9v.7M574.8 161.9v.6M575.1 161.8l.1 .7"/>
<path d="M575.4 161.8l.1 .7M575.8 161.7l.1 .7M576.1 161.7l.1 .6M576.4 161.6l.2 .6M576.7 161.5l.2 .6M577 161.4l.3 .6M577.3 161.2l.3 .7M577.6 161.1l.3 .6M577.9 160.9l.3 .6M578.2 160.8l.3 .5M578.4 160.6l.4 .5M578.7 160.4l.4 .5"/>
<path d="M579 160.2l.4 .5"/>
</g>
<!-- layer: G-ANNO-TTLB -->
<g fill="#fff" stroke="#fff" stroke-width=".27">
<path d="M556 160.2l30.7 4.3-5.7-4.3zM556 160.2l30.7 4.3h-30.7z"/>
<path d="M581 145.7h5.7l-5.7 14.5zM586.7 145.7l-5.7 14.5 5.7 4.3z"/>
</g>
<path d="M556 160.2h25v-14.5h5.7v18.8h-30.7z" fill="none" stroke="#fff" stroke-width=".27"/>
<g fill="#000" stroke="#000" stroke-width=".27">
<path d="M24.8 10.9l.4 399v-398.5zM24.8 10.9l.4 399-.4 .5zM25.2 409.9l-.4 .5 558.9-.5zM24.8 410.4l558.9-.5 .5 .5zM583.7 11.4v398.5l.5 .5zM583.7 11.4l.5-.5v399.5zM25.2 11.4h558.5l.5-.5zM24.8 10.9h559.4l-559 .5z"/>
<path d="M80.9 8.7l.2 2.5v-2.5zM80.9 8.7l.2 2.5h-.2z"/>
<path d="M130.9 8.7l.2 2.5v-2.5zM130.9 8.7l.2 2.5h-.2z"/>
<path d="M180.9 8.7l.2 2.5v-2.5zM180.9 8.7l.2 2.5h-.2z"/>
<path d="M230.9 8.7l.2 2.5v-2.5zM230.9 8.7l.2 2.5h-.2z"/>
<path d="M280.9 8.7l.2 2.5v-2.5zM280.9 8.7l.2 2.5h-.2z"/>
<path d="M330.9 8.7l.2 2.5v-2.5zM330.9 8.7l.2 2.5h-.2z"/>
<path d="M380.9 8.7l.2 2.5v-2.5zM380.9 8.7l.2 2.5h-.2z"/>
<path d="M430.9 8.7l.2 2.5v-2.5zM430.9 8.7l.2 2.5h-.2z"/>
<path d="M480.9 8.7l.2 2.5v-2.5zM480.9 8.7l.2 2.5h-.2z"/>
<path d="M530.9 8.7l.2 2.5v-2.5zM530.9 8.7l.2 2.5h-.2z"/>
<path d="M580.9 8.7l.2 2.5v-2.5zM580.9 8.7l.2 2.5h-.2z"/>
<path d="M22.5 60.3h2.5v-.2zM22.5 60.1h2.5l-2.5 .2z"/>
<path d="M584 60.1v.2l2.5-.2zM584 60.3l2.5-.2v.2z"/>
<path d="M22.5 110.3h2.5v-.2zM22.5 110.1h2.5l-2.5 .2z"/>
<path d="M584 110.1v.2l2.5-.2zM584 110.3l2.5-.2v.2z"/>
<path d="M22.5 160.3h2.5v-.2zM22.5 160.1h2.5l-2.5 .2z"/>
<path d="M531 160.3h50v-.2zM531 160.1h50l-50 .2z"/>
<path d="M584 160.1v.2l2.5-.2zM584 160.3l2.5-.2v.2z"/>
<path d="M22.5 210.3h2.5v-.2zM22.5 210.1h2.5l-2.5 .2z"/>
<path d="M531 210.3h50v-.2zM531 210.1h50l-50 .2z"/>
<path d="M584 210.1v.2l2.5-.2zM584 210.3l2.5-.2v.2z"/>
<path d="M531 226.9h50v-.1zM531 226.8h50l-50 .1z"/>
<path d="M531 243.4v.2l50-.2zM531 243.6l50-.2v.2z"/>
<path d="M531 243.6h50v-.2zM531 243.4h50l-50 .2z"/>
<path d="M22.5 260.3h2.5v-.2zM22.5 260.1h2.5l-2.5 .2z"/>
<path d="M531 260.1v.2l50-.2zM531 260.3l50-.2v.2z"/>
<path d="M531 260.1v.2l50-.2zM531 260.3l50-.2v.2z"/>
<path d="M531 276.8v.1l50-.1zM531 276.9l50-.1v.1z"/>
<path d="M531 260.1v.2l50-.2zM531 260.3l50-.2v.2z"/>
<path d="M531 260.1v.2l50-.2zM531 260.3l50-.2v.2z"/>
<path d="M584 260.1v.2l2.5-.2zM584 260.3l2.5-.2v.2z"/>
<path d="M531 293.4v.2l50-.2zM531 293.6l50-.2v.2z"/>
<path d="M531 293.4v.2l50-.2zM531 293.6l50-.2v.2z"/>
<path d="M22.5 310.3h2.5v-.2zM22.5 310.1h2.5l-2.5 .2z"/>
<path d="M531 315.1h50zM531 315.2l50-.1z"/>
<path d="M531 310.1v.2l50-.2zM531 310.3l50-.2v.2z"/>
<path d="M584 310.1v.2l2.5-.2zM584 310.3l2.5-.2v.2z"/>
<path d="M531 335.1h50zM531 335.3l50-.2z"/>
<path d="M531 330.1h50zM531 330.3l50-.2z"/>
<path d="M531 325.1h50zM531 325.2l50-.1z"/>
<path d="M531 320.1h50zM531 320.2l50-.1z"/>
<path d="M531 355.1h50zM531 355.3l50-.2z"/>
<path d="M531 350.1h50zM531 350.2l50-.1z"/>
<path d="M531 345.1h50zM531 345.2l50-.1z"/>
<path d="M531 340.1h50zM531 340.2l50-.1z"/>
<path d="M22.5 360.3h2.5v-.2zM22.5 360.1h2.5l-2.5 .2z"/>
<path d="M531 360.1v.2l50-.2zM531 360.3l50-.2v.2z"/>
<path d="M531 360.1v.2l50-.2zM531 360.3l50-.2v.2z"/>
<path d="M581 360.3h2.5v-.2zM581 360.1h2.5l-2.5 .2z"/>
<path d="M581 360.3h2.5v-.2zM581 360.1h2.5l-2.5 .2z"/>
<path d="M584 360.1v.2l2.5-.2zM584 360.3l2.5-.2v.2z"/>
<path d="M80.9 410.2l.2 2.5v-2.5zM80.9 410.2l.2 2.5h-.2z"/>
<path d="M130.9 410.2l.2 2.5v-2.5zM130.9 410.2l.2 2.5h-.2z"/>
<path d="M180.9 410.2l.2 2.5v-2.5zM180.9 410.2l.2 2.5h-.2z"/>
<path d="M230.9 410.2l.2 2.5v-2.5zM230.9 410.2l.2 2.5h-.2z"/>
<path d="M280.9 410.2l.2 2.5v-2.5zM280.9 410.2l.2 2.5h-.2z"/>
<path d="M330.9 410.2l.2 2.5v-2.5zM330.9 410.2l.2 2.5h-.2z"/>
<path d="M380.9 410.2l.2 2.5v-2.5zM380.9 410.2l.2 2.5h-.2z"/>
<path d="M430.9 410.2l.2 2.5v-2.5zM430.9 410.2l.2 2.5h-.2z"/>
<path d="M480.9 410.2l.2 2.5v-2.5zM480.9 410.2l.2 2.5h-.2z"/>
<path d="M530.9 410.2v2.5h.2zM530.9 410.2h.2v2.5z"/>
<path d="M530.9 410.2l.2 2.5v-2.5zM530.9 410.2l.2 2.5h-.2z"/>
<path d="M540.9 410.2l.2 2.5v-2.5zM540.9 410.2l.2 2.5h-.2z"/>
<path d="M555.9 410.2l.2 2.5v-2.5zM555.9 410.2l.2 2.5h-.2z"/>
<path d="M580.9 410.2l.2 2.5v-2.5zM580.9 410.2l.2 2.5h-.2z"/>
<path d="M580.7 410.2l.5 2.5v-2.5zM580.7 410.2l.5 2.5h-.5z"/>
</g>
<text font-size="13.4" x="539.9" y="390">A711</text>
<g font-size="5">
<text x="374.1" y="90.6" transform="rotate(-90 374.1 90.6)">48.0</text>
<text x="187.7" y="101.9" transform="rotate(-90 187.7 101.9)">21.1</text>
<text x="261.6" y="128.2">72.6</text>
<text x="360.3" y="138.2">3.0</text>
<text x="453.5" y="142.6">80.0</text>
<text x="38.5" y="144.2" transform="rotate(-90 38.5 144.2)">100.0</text>
<text x="562.7" y="147.9">3.4</text>
<text x="530.3" y="187.9">CASSETTIERA MALM</text>
<text x="187.7" y="192.4" transform="rotate(-90 187.7 192.4)">15.9</text>
<text x="255.9" y="213.1">66.9</text>
<text x="347.1" y="223.1">1.5</text>
<text x="373.2" y="232.1" transform="rotate(-90 373.2 232.1)">45.5</text>
<text x="84.1" y="247.6">45.0</text>
<text x="154.9" y="257.4">2.7</text>
<text x="230.7" y="280" transform="rotate(-90 230.7 280)">15.9</text>
<text x="442.4" y="282.4">68.9</text>
<text x="37.7" y="291.3" transform="rotate(-90 37.7 291.3)">7.0</text>
<text x="512.7" y="292.2">0.5</text>
<text x="111.6" y="304.5">72.6</text>
<text x="277.1" y="300.5">45.0</text>
<text x="346.2" y="310.9">1.5</text>
<text x="208.5" y="313.9">1.5</text>
<text x="31.4" y="334.6" transform="rotate(-90 31.4 334.6)">4.0</text>
<text x="111.6" y="355.5">72.6</text>
<text x="208.5" y="364.6">1.5</text>
<text x="230.8" y="364.9" transform="rotate(-90 230.8 364.9)">15.9</text>
<text x="31.4" y="381.8" transform="rotate(-90 31.4 381.8)">2.2</text>
<text x="277.1" y="385.2">45.0</text>
<text x="346.2" y="395.7">1.5</text>
<text x="111.6" y="401">72.6</text>
<text x="213.9" y="406.5">1.5</text>
</g>
<g font-size="3.6">
<text x="193.4" y="132.3">X4</text>
<text x="194.2" y="218.1">X4</text>
<text x="43.5" y="252.8">X2</text>
<text x="378.5" y="287.9">X4</text>
<text x="236.7" y="305.3">X8</text>
<text x="43.5" y="404.7">X4</text>
</g>
<g font-size="2.5">
<text x="50.6" y="10">1</text>
<text x="105.3" y="10">2</text>
<text x="155.3" y="10">3</text>
<text x="205.3" y="10">4</text>
<text x="255.3" y="10">5</text>
<text x="305.3" y="10">6</text>
<text x="355.3" y="10">7</text>
<text x="405.3" y="10">8</text>
<text x="455.3" y="10">9</text>
<text x="504.6" y="10">10</text>
<text x="554.6" y="10">11</text>
<text x="22.2" y="36.1">A</text>
<text x="585.1" y="36.1">A</text>
<text x="22.2" y="86.1">B</text>
<text x="585" y="86.1">B</text>
<text x="22.2" y="136.1">C</text>
<text x="585" y="136.1">C</text>
<text x="531.8" y="153.1">POLITECNICO DI MILANO</text>
<text x="531.9" y="159.2">C.L. DESIGN DEGLI INTERNI</text>
<text x="531.9" y="156.1">SCUOLA DEL DESIGN</text>
<text x="532" y="163">PROGETTO:</text>
<text x="22.2" y="186.1">D</text>
<text x="584.9" y="186.1">D</text>
<text x="532" y="213">CORSO:</text>
<text x="542.3" y="214.9">STRUMENTI E METODI</text>
<text x="546.1" y="217.9">DEL PROGETTO</text>
<text x="532" y="229.6">DOCENTE:</text>
<text x="22.2" y="236.1">E</text>
<text x="544.5" y="236.1">MARCO FERRARA</text>
<text x="585" y="236.1">E</text>
<text x="532" y="246.3">STUDENTI:</text>
<text x="544" y="255.7">ANNA BUCCARELLI</text>
<text x="532" y="263">OGGETTO:</text>
<text x="549.5" y="269.2">801.786.07</text>
<text x="532" y="279.6">NOTE:</text>
<text x="22.3" y="286.1">F</text>
<text x="555.4" y="286.1">-</text>
<text x="585.1" y="286.1">F</text>
<text x="532" y="296.3">NOME FILE:</text>
<text x="542" y="302.2">MALM_801-786-07.dwg</text>
<text x="531.8" y="313.6">VERS</text>
<text x="571.5" y="313.6">DATA</text>
<text x="22.1" y="336.1">G</text>
<text x="584.9" y="336.1">G</text>
<text x="532" y="358.6">A</text>
<text x="565.6" y="358.6">2017.05.22</text>
<text x="532" y="363.1">TAVOLA NO.:</text>
<text x="568.1" y="363.1">1 DI</text>
<text x="575.3" y="363.1">4</text>
<text x="22.2" y="386.1">H</text>
<text x="585" y="386.1">H</text>
<text x="532" y="405.7">DATA:</text>
<text x="542" y="405.5">2017/05/22</text>
<text x="556.9" y="405.6">SCALA:</text>
<text x="572.9" y="405.5">1:5</text>
<text x="19.5" y="410.4" transform="rotate(-90 19.5 410.4)">DIRECTORY: C:\USERS\ANNAB\DESKTOP\MO-S_2_CAMERA\MALM_801-786-07.DWG | PLOTTED ON: 2017.04.11 | BY USER: 869709 , 872553 , 872328</text>
<text x="48.8" y="413.6">1</text>
<text x="105.3" y="413.6">2</text>
<text x="155.3" y="413.6">3</text>
<text x="205.3" y="413.6">4</text>
<text x="255.3" y="413.6">5</text>
<text x="305.3" y="413.6">6</text>
<text x="355.3" y="413.6">7</text>
<text x="405.3" y="413.6">8</text>
<text x="455.3" y="413.6">9</text>
<text x="504.6" y="413.6">10</text>
<text x="531.5" y="412.7">0</text>
<text x="531.9" y="408.6">REV:</text>
<text x="541.5" y="412.7">50mm</text>
<text x="542" y="408.6">A</text>
<text x="556.5" y="412.7">125mm</text>
<text x="556.9" y="408.6">FORMATO:</text>
<text x="572.1" y="412.7">250mm</text>
<text x="573.3" y="408.6">A2</text>
</g>
</svg>
